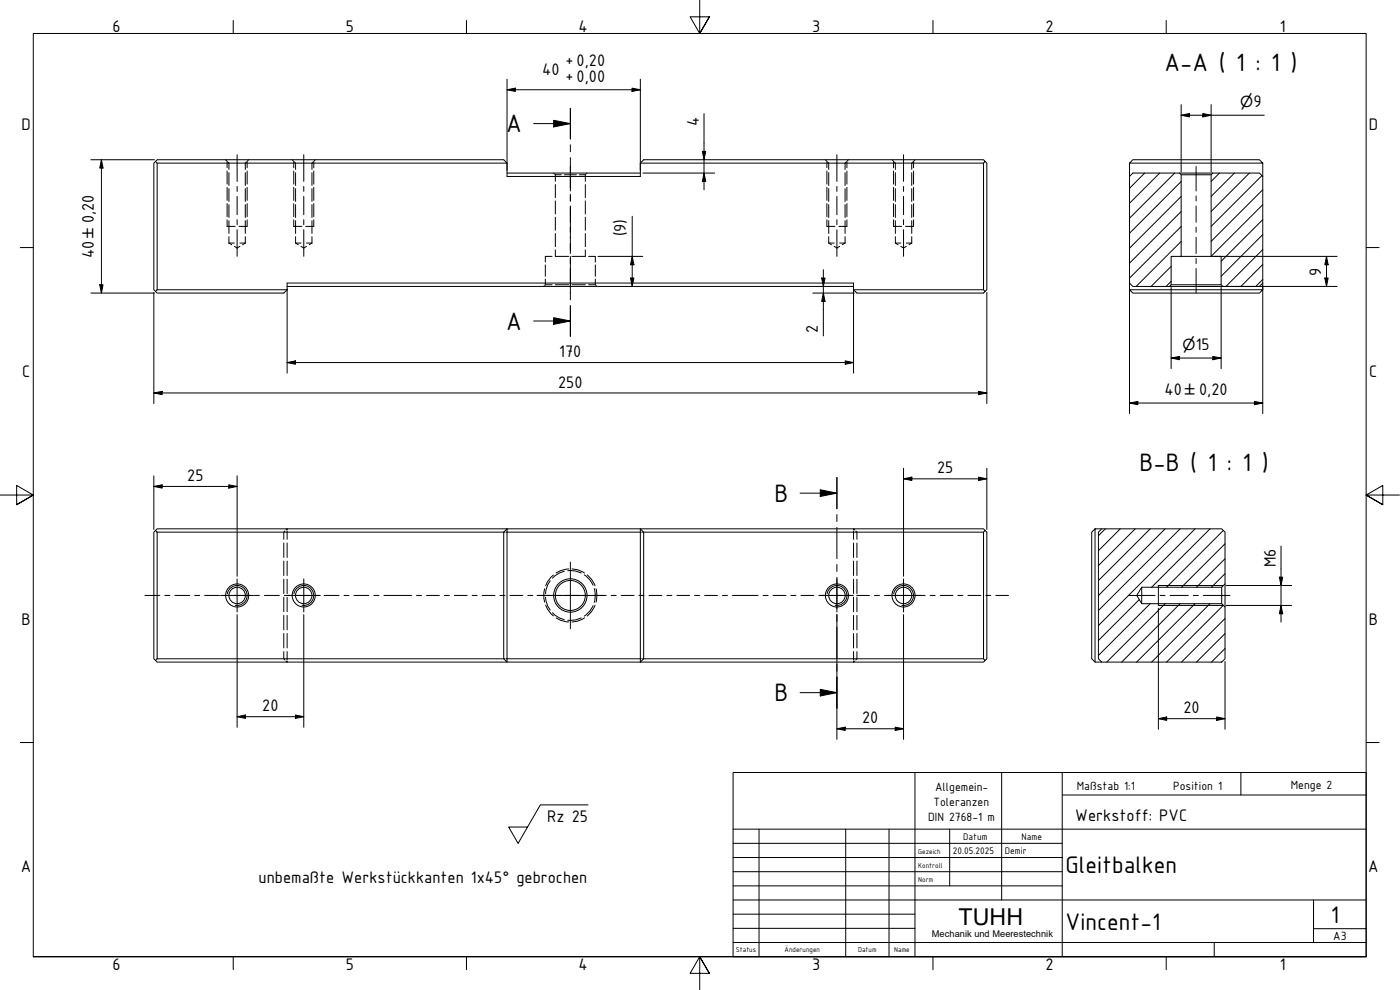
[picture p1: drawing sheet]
<svg xmlns="http://www.w3.org/2000/svg" width="420mm" height="297mm" viewBox="0 0 420 297" stroke-linecap="round" stroke-linejoin="round" font-family="sans-serif">
<!-- layer: Schraffur (ISO) -->
<g fill="none" stroke="#000" stroke-width=".3">
<path d="M343.5 51.9l-4.5 4.6M348 51.9l-9 9.1M352.5 51.9l-13.5 13.6M354.5 59l-15.5 15.5M354.5 54.5l-15.5 15.5M366 51.9l-2.5 2.5M370.5 51.9l-7 7M375 51.9l-11.5 11.5M378.7 52.7l-15.2 15.2M379 56.9l-15.5 15.5M351.5 79.9l-6 6M354.5 76.9h.1"/>
<path d="M354.5 72.4l-13.5 13.5M354.5 68l-15.5 15.4M354.5 63.5l-15.5 15.5M379 79.4l-6.6 6.5M379 74.9l-11.1 11M379 70.4l-12.5 12.5M379 65.9l-12.5 12.5M379 61.4l-15.5 15.5M351.5 84.4l-1.6 1.5M379 83.8l-2.1 2.1M331.7 158.7l-2.1 2M336.2 158.7l-6.6 6.5"/>
<path d="M340.7 158.7l-11.1 11M345.2 158.7l-15.6 15.5M349.7 158.7l-20.1 20M354.2 158.7l-24.6 24.5M358.7 158.7l-29.1 29M363.2 158.7l-17.6 17.5M367.1 159.2l-17 17M341.9 179.9l-12.3 12.3M367.6 172.1l-4 4.1M367.6 167.6l-8.5 8.6M367.6 163.2l-13 13M345.2 181.1l-15.6 15.6"/>
<path d="M349.7 181.1l-17.6 17.6M354.2 181.1l-17.6 17.6M358.6 181.1l-17.5 17.6M363.1 181.1l-17.5 17.6M367.1 181.6l-17 17.1M367.6 194.6l-4 4.1M367.6 190.1l-8.5 8.6M367.6 185.6l-13 13.1"/>
</g>
<!-- layer: Verdeckt (ISO) -->
<g fill="none" stroke="#000" stroke-width=".3">
<path d="M67.7 47.9l.3 .4M68.2 48.4v1.9M68.2 51.3v3.9M68.2 56.2v3.9M68.4 48.6l.3 .3v1.9M68.7 51.8v3.9M68.7 56.6v3.9M73.6 51.8v3.9M73.6 56.6v3.9M74 48.6l-.4 .3v1.9M74.2 48.4v1.9M74.2 51.3v3.9"/>
<path d="M74.2 56.2v3.9M74.6 47.9l-.3 .4M87.7 47.9l.3 .4M88.2 48.4v1.9M88.2 51.3v3.9M88.2 56.2v3.9M88.4 48.6l.3 .3v1.9M88.7 51.8v3.9M88.7 56.6v3.9M93.6 51.8v3.9M93.6 56.6v3.9M94 48.6l-.4 .3v1.9"/>
<path d="M94.2 48.4v1.9M94.2 51.3v3.9M94.2 56.2v3.9M94.6 47.9l-.3 .4M166.2 51.9l.1 .2M166.5 52.3l.2 .1M166.7 52.4v2M166.7 55.4v3.9M166.7 52.4h1.8M169.4 52.4h3.6M173.9 52.4h1.8M175.7 52.4v2"/>
<path d="M175.7 55.4v3.9M175.8 52.3l-.1 .1M176.2 51.9l-.2 .2M247.7 47.9l.3 .4M248.2 48.4v1.9M248.2 51.3v3.9M248.2 56.2v3.9M248.4 48.6l.3 .3v1.9M248.7 51.8v3.9M248.7 56.6v3.9M253.6 51.8v3.9M253.6 56.6v3.9"/>
<path d="M254 48.6l-.4 .3v1.9M254.2 48.4v1.9M254.2 51.3v3.9M254.2 56.2v3.9M254.6 47.9l-.3 .4M267.7 47.9l.3 .4M268.2 48.4v1.9M268.2 51.3v3.9M268.2 56.2v3.9M268.4 48.6l.3 .3v1.9M268.7 51.8v3.9M268.7 56.6v3.9"/>
<path d="M273.6 51.8v3.9M273.6 56.6v3.9M274 48.6l-.4 .3v1.9M274.2 48.4v1.9M274.2 51.3v3.9M274.2 56.2v3.9M274.6 47.9l-.3 .4M68.2 66v1.9h2.4M68.2 61.1v3.9M68.7 72.9h1.6M68.7 61.4v3.9M68.7 66.2v3.8"/>
<path d="M68.7 71v1.9M68.7 72.9l.8 .5M70.3 73.9l.9 .5 .8-.5M72 72.9h1.6M73.6 61.4v3.9M73.6 66.2v3.8M73.6 71v1.9M73.6 72.9l-.8 .5M74.2 66v1.9h-2.4M74.2 61.1v3.9M88.2 66v1.9h2.4M88.2 61.1v3.9"/>
<path d="M88.7 72.9h1.6M88.7 61.4v3.9M88.7 66.2v3.8M88.7 71v1.9M88.7 72.9l.8 .5M90.3 73.9l.9 .5 .8-.5M92 72.9h1.6M93.6 61.4v3.9M93.6 66.2v3.8M93.6 71v1.9M93.6 72.9l-.8 .5M94.2 66v1.9h-2.4"/>
<path d="M94.2 61.1v3.9M163.7 79.5v3.4M165.7 76.9h-2v1.7M166.7 75v1.9h4M166.7 60.3v3.9M166.7 65.2v3.9M166.7 70.1v3.9M175.7 75v1.9h-4M175.7 60.3v3.9M175.7 65.2v3.9M175.7 70.1v3.9M176.7 76.9h2v1.7"/>
<path d="M178.7 79.5v3.4M248.2 66v1.9h2.4M248.2 61.1v3.9M248.7 72.9h1.6M248.7 61.4v3.9M248.7 66.2v3.8M248.7 71v1.9M248.7 72.9l.8 .5M250.3 73.9l.9 .5 .8-.5M252 72.9h1.6M253.6 61.4v3.9M253.6 66.2v3.8"/>
<path d="M253.6 71v1.9M253.6 72.9l-.8 .5M254.2 66v1.9h-2.4M254.2 61.1v3.9M268.2 61.1v3.9M268.2 66v1.9h2.4M268.7 72.9h1.6M268.7 61.4v3.9M268.7 66.2v3.8M268.7 71v1.9M268.7 72.9l.8 .5M270.3 73.9l.9 .5 .8-.5"/>
<path d="M272 72.9h1.6M273.6 61.4v3.9M273.6 66.2v3.8M273.6 71v1.9M273.6 72.9l-.8 .5M274.2 61.1v3.9M274.2 66v1.9h-2.4M163.3 85.8l-.1 .1M163.7 85.4h2M163.7 85.4l-.2 .2M163.7 83.7v1.7M166.7 85.4h4"/>
<path d="M171.7 85.4h4M176.7 85.4h2l.1 .2M178.7 83.7v1.7M179 85.8l.2 .1M85.5 159.3l-.3 .4v2.1M85.8 159l.4-.3v.3M86.2 159.3v2.5M151.2 159.7h.3M151.8 159.7h.4M192.2 159.7h.3M192.8 159.7h.4M256.2 159v-.3l.3 .3"/>
<path d="M256.2 159.3v2.5M256.8 159.3l.4 .4v2.1M85.2 162.9v4.4M85.2 168.3v4.4M85.2 173.8v4.3M85.2 179.2v4.3M86.2 162.9v4.4M86.2 168.3v4.4M86.2 173.8v4.3M86.2 179.2v4.3M163.4 176.7l-.2 1.1 .2 2.8M163.7 179.2l.2 1.1 .5 1.6 .7 1.2"/>
<path d="M165.1 174.3l-.7 1.1-.5 1.6-.2 1.1M166.1 172.5l-1.8 2-.5 1.2M169.4 171.4l-1.5 .5-2.1 1.6M170.4 171.2a7.1 7.1 0 0 1 4.1 .7M170.7 170.7l-2.5 .5-1.3 .7M171.7 170.7l1.6 .2 2.1 1M175.3 172.5a6.8 6.8 0 0 1 2.7 3.1M176.3 172.5a7.4 7.4 0 0 1 2.3 3.2M178.4 176.6a6.9 6.9 0 0 1 0 4.1M178.9 176.7a7.3 7.3 0 0 1 0 3.9M256.2 162.9v4.4M256.2 168.3v4.4"/>
<path d="M256.2 173.8v4.3M256.2 179.2v4.3M257.2 162.9v4.4M257.2 168.3v4.4M257.2 173.8v4.3M257.2 179.2v4.3M85.2 195.5v2.2l.3 .3M85.2 184.6v4.4M85.2 190.1v4.3M85.8 198.3l.4 .4v-.4M86.2 184.6v4.4M86.2 190.1v4.3"/>
<path d="M86.2 195.5v2.5M151.2 197.7h.3M151.8 197.7h.4M163.8 181.6l.5 1.2 1.8 2M165.8 183.8l2.1 1.6 1.5 .5M166.9 185.4l1.3 .7 2.5 .5M174.5 185.4a7.1 7.1 0 0 1-4.1 .7M175.4 185.4l-2.1 1-1.6 .2M178 181.7a6.8 6.8 0 0 1-2.7 3.2M178.6 181.6a7.4 7.4 0 0 1-2.3 3.2M192.2 197.7h.3M192.8 197.7h.4"/>
<path d="M256.2 198.3v.4l.3-.4M256.2 184.6v4.4M256.2 190.1v4.3M256.2 195.5v2.5M257.2 195.5v2.2l-.4 .3M257.2 184.6v4.4M257.2 190.1v4.3"/>
</g>
<!-- layer: Sichtbar (ISO) -->
<g fill="none" stroke="#000" stroke-width=".3">
<path d="M46.7 48.4l.5-.5h104l1 1M46.7 48.4l.5 .5h105M46.7 48.4l-.5 .5v38l.5 .5M47.2 48.9v38M152.2 51.9h40M152.2 48.9v4h40v-4M193.2 47.9h102l.5 .5-.5 .5h-103zM295.2 48.9v38M295.7 48.4l.5 .5v38l-.5 .5M339 48.9v4M340 51.9h14l.5 .5v24.5h-3v8.5l-.5 .5h-11l-1-1v-32zM340 47.9h38l1 1h-40z"/>
<path d="M354 51.9h10M354.5 52.4h9M363.5 52.4l.5-.5h14l1 1v32l-1 1h-11l-.5-.5v-8.5h-3zM379 48.9v4M354.5 76.9h9M47.2 86.9l-.5 .5M47.2 86.9h39M86.2 86.9l-1 1h-38l-.5-.5M86.2 86.9v-2h170v2M86.2 85.9h170M256.2 86.9l1 1h38l.5-.5-.5-.5M256.2 86.9h39"/>
<path d="M339 86.9h40l-1 1h-38zM339 84.9v2M351 85.9h16M351.5 85.4h15M379 84.9v2M46.7 159.2l-.5 .5v38l.5 .5M47.2 159.7v38M47.2 159.7h104M151.2 159.7l1-1v40l-1-1zM152.2 158.7h-105l-.5 .5 .5 .5M152.2 158.7h143l.5 .5-.5 .5h-102M152.2 159.7h40"/>
<path d="M192.2 158.7l1 1v38l-1 1zM295.2 159.7v38M295.7 159.2l.5 .5v38l-.5 .5M328.6 158.7v40l-1-1v-38l1-1h2M329.6 159.7l1-1h36l1 1v15.5l-1 1h-24l-1.4 2.5 1.4 2.4h24l1 1v15.6l-1 1h-36l-1-1zM342.6 176.2v4.9M347.6 175.7v6M366.6 176.2v4.9M367.6 175.2v6.9M47.2 197.7h104M47.2 197.7l-.5 .5M152.2 197.7h40"/>
<path d="M193.2 197.7h102l.5 .5-.5 .5h-248l-.5-.5M328.6 198.7h2"/>
<circle cx="71.2" cy="178.7" r="3.5"/>
<circle cx="71.2" cy="178.7" r="2.47"/>
<circle cx="91.2" cy="178.7" r="3.5"/>
<circle cx="91.2" cy="178.7" r="2.47"/>
<circle cx="171.2" cy="178.7" r="5"/>
<circle cx="171.2" cy="178.7" r="4.5"/>
<circle cx="251.2" cy="178.7" r="3.5"/>
<circle cx="251.2" cy="178.7" r="2.47"/>
<circle cx="271.2" cy="178.7" r="3.5"/>
<circle cx="271.2" cy="178.7" r="2.47"/>
</g>
<!-- layer: Sichtbar schmal (ISO) -->
<path d="M68.2 178.1a3 3 0 0 1 3.5-2.4 3 3 0 0 1 2.4 3.5 3 3 0 0 1-3.4 2.4M88.2 178.1a3 3 0 0 1 3.5-2.4 3 3 0 0 1 2.4 3.5 3 3 0 0 1-3.5 2.4M248.2 178.1a3 3 0 0 1 3.5-2.4 3 3 0 0 1 2.4 3.5 3 3 0 0 1-3.4 2.4M268.2 178.1a3 3 0 0 1 3.5-2.4 3 3 0 0 1 2.4 3.5 3 3 0 0 1-3.5 2.4M347.6 175.7h19.6M347.6 181.7h19.6" fill="none" stroke="#000" stroke-width=".3"/>
<!-- layer: Schnittlinie (ISO) -->
<g fill="none" stroke="#000" stroke-width=".3">
<path d="M160.1 37.1h11.1M166.2 36.1l5 1-5 1zM171.2 32.5v9.2M171.2 43.4v2.1M171.2 47.3v9.2M171.2 58.3v2.1M171.2 62.1v9.2M171.2 73.1v2M171.2 76.9v9.2M160.1 96.3h11.1M166.2 95.3l5 1-5 1zM171.2 87.9v2.1"/>
<path d="M171.2 91.7v9.2M240.1 148h11.1M246.2 146.9l5 1.1-5 1zM251.2 143.3v9.3M251.2 154.4v2.1M251.2 158.2v9.4M251.2 169.4v2.1M251.2 173.2v9.4M251.2 184.3v2.1M251.2 188.2v9.3M251.2 199.3v2.1M240.1 207.8h11.1"/>
<path d="M246.2 206.8l5 1-5 1zM251.2 203.1v9.4"/>
</g>
<path d="M166.2 36.1l5 1-5 1zM166.2 95.3l5 1-5 1zM246.2 146.9l5 1.1-5 1zM246.2 206.8l5 1-5 1z" fill="#000"/>
<!-- layer: Rahmen (ISO) -->
<g fill="none" stroke="#000" stroke-width=".3">
<path d="M70 6.1v3.9M140 6.1v3.9M210 0v10l-2.9-5h5.8l-2.9 5 2.9-5M280 6.1v3.9M350 6.1v3.9M6.1 74.3h3.9M410 74.3h3.9M0 148.5h10l-5-2.8v5.7l5-2.9-5 2.9M420 148.5h-10l5-2.8v5.7l-5-2.9 5 2.9M6.1 222.8h3.9M410 222.8h3.9M10 287v-277h400v277h-400h400"/>
<path d="M70 287v3.9M140 287v3.9M212.9 292l-2.9-5 2.9 5h-5.8l2.9-5v10M280 287v3.9M350 287v3.9"/>
</g>
<!-- layer: Titel (ISO) -->
<g fill="none" stroke="#000" stroke-width=".3">
<path d="M220 231.8h190v55.2h-190zM274.6 231.8v55.2M300.6 231.8v38.2M318.8 238.5h91.2M318.8 231.8v55.2M372.4 231.8v6.7M220 253h98.8M220 257.3h98.8M220 248.8h190M227.8 248.8v38.2M253.8 248.8v38.2M266.8 248.8v38.2"/>
<path d="M285 248.8v17M220 261.5h98.8M220 265.8h98.8M220 270h190M220 274.3h54.6M220 278.5h54.6M394.2 278.6h15.8M394.2 270v12.8M220 282.8h190M364.4 282.8v4.2"/>
</g>
<!-- layer: Mittellinie (ISO) -->
<g fill="none" stroke="#000" stroke-width=".3">
<path d="M71.2 46.4v8M71.2 55.9v1.5M71.2 58.9v5.5M91.2 46.4v8M91.2 55.9v1.5M91.2 58.9v5.5M171.2 49.9v7.4M171.2 58.8v1.5M251.2 46.4v8M251.2 55.9v1.5M251.2 58.9v5.5M271.2 46.4v8"/>
<path d="M271.2 55.9v1.5M271.2 58.9v5.5M359 49.9v7.4M359 58.8v1.5M71.2 65.9v1.5M71.2 68.9v8M91.2 65.9v1.5M91.2 68.9v8M171.2 61.8v4.9M171.2 68.2v1.5M171.2 71.2v4.9M171.2 77.6v1.5"/>
<path d="M251.2 65.9v1.5M251.2 68.9v8M271.2 65.9v1.5M271.2 68.9v8M359 61.8v4.9M359 68.2v1.5M359 71.2v4.9M359 77.6v1.5M171.2 80.6v7.3M359 80.6v7.3M43.5 178.7h4.5M49.5 178.7h1.5"/>
<path d="M52.5 178.7h4.4M58.4 178.7h1.5M61.4 178.7h4.5M67.4 178.7h1.5M70.4 178.7h4.4M76.3 178.7h1.6M79.4 178.7h4.4M85.3 178.7h1.5M88.3 178.7h4.5M94.3 178.7h1.5M97.3 178.7h4.4M103.2 178.7h1.5"/>
<path d="M106.2 178.7h4.5M112.2 178.7h1.5M115.2 178.7h8.3M125 178.7h1.5M128 178.7h3.8M133.3 178.7h1.6M136.4 178.7h3.8M141.7 178.7h1.5M144.7 178.7h3.8M150.1 178.7h1.5M153.1 178.7h3.8M158.4 178.7h1.5"/>
<path d="M161.4 178.7h3.8M166.8 178.7h1.4M169.7 178.7h3.9M175.1 178.7h1.5M178.1 178.7h3.8M183.4 178.7h1.5M186.4 178.7h3.9M191.8 178.7h1.5M194.8 178.7h3.8M200.1 178.7h1.5M203.1 178.7h3.9M208.5 178.7h1.5"/>
<path d="M211.5 178.7h3.8M216.8 178.7h1.5M219.8 178.7h7.7M229 178.7h1.5M232 178.7h3.9M237.4 178.7h1.5M240.4 178.7h3.8M245.7 178.7h1.5M248.7 178.7h3.9M254.1 178.7h1.5M257.1 178.7h3.8M262.4 178.7h1.5"/>
<path d="M265.4 178.7h3.9M270.8 178.7h1.5M273.8 178.7h3.8M279.1 178.7h1.5M282.2 178.7h3.8M287.5 178.7h1.5M290.5 178.7h3.8M295.8 178.7h1.5M298.9 178.7h3.8M338.7 178.7h7.9M348.1 178.7h1.6M351.2 178.7h5.4"/>
<path d="M358.1 178.7h1.5M361.1 178.7h8"/>
</g>
<g fill="none" stroke="#000" stroke-width=".3">
<path d="M152.2 26.9l2.5-.5v1zM152.2 26.9h40M152.2 23.8v27.3M189.7 26.4l2.5 .5-2.5 .5zM192.2 23.8v27.3M211.3 34.1v22.8M354.5 34.6l2.5-.5v1zM354.5 34.6h24.9M354.5 31.4v20.2M361 34.1l2.5 .5-2.5 .5zM363.5 31.4v20.2M27.3 47.9h19.1"/>
<path d="M30.4 47.9l.5 2.5h-1zM30.4 47.9v40M193 51.9h21.5M210.8 45.4h1l-.5 2.5zM211.3 51.9l.5 2.5h-1zM179.5 76.9h13.4M189.7 76.9l.5 2.5h-1zM189.7 64.9v21M364.3 76.9h37M398.1 76.9l.5 2.5h-1zM398.1 76.9v9M27.3 87.9h19.1"/>
<path d="M29.9 85.4h1l-.5 2.5zM46.2 87.7v33.4M86.2 86.7v25.3M189.2 83.4h1l-.5 2.5zM243.9 87.9h12.5M246.6 83.4h1l-.5 2.5zM247.1 87.9l.5 2.5h-1zM247.1 80.9v19.9M256.2 86.7v25.3M296.2 87.7v33.4M339 85.7v38.4M351.5 86.2v24.4"/>
<path d="M359.8 85.9h41.5M366.5 86.2v24.4M379 85.7v38.4M397.6 83.4h1l-.5 2.5zM46.2 117.9l2.5-.5v1zM46.2 117.9h250M86.2 108.8l2.5-.5v1zM86.2 108.8h170M253.7 108.3l2.5 .5-2.5 .5zM293.7 117.4l2.5 .5-2.5 .5zM351.5 107.4l2.5-.5v1zM351.5 107.4h15"/>
<path d="M364 106.9l2.5 .5-2.5 .5zM339 120.9l2.5-.5v1zM339 120.9h40M376.5 120.4l2.5 .5-2.5 .5zM46.2 146l2.5-.5v1zM46.2 142.8v16.1M46.2 146h25M68.7 145.5l2.5 .5-2.5 .5zM71.2 142.8v30.1M271.2 143.7l2.5-.5v1zM271.2 140.5v32.4M271.2 143.7h25"/>
<path d="M293.7 143.2l2.5 .5-2.5 .5zM296.2 140.5v18.4M368 175.7h19.6M384 173.2h1l-.5 2.5zM384.5 163.9v22.8M71.2 184.4v33.8M91.2 184.4v33.8M251.2 184.4v37.4M271.2 184.4v37.4M347.6 182.5v36.3M367.6 198.5v20.3M368 181.7h19.6"/>
<path d="M384.5 181.7l.5 2.5h-1zM71.2 215l2.5-.5v1zM71.2 215h20M88.7 214.5l2.5 .5-2.5 .5zM251.2 218.7l2.5-.5v1zM251.2 218.7h20M268.7 218.2l2.5 .5-2.5 .5zM347.6 215.6l2.5-.5v1zM347.6 215.6h20M365.1 215.1l2.5 .5-2.5 .5z"/>
</g>
<g fill="#000">
<path d="M152.2 26.9l2.5-.5v1zM189.7 26.4l2.5 .5-2.5 .5zM354.5 34.6l2.5-.5v1zM361 34.1l2.5 .5-2.5 .5zM30.4 47.9l.5 2.5h-1zM210.8 45.4h1l-.5 2.5zM211.3 51.9l.5 2.5h-1zM189.7 76.9l.5 2.5h-1zM398.1 76.9l.5 2.5h-1zM29.9 85.4h1l-.5 2.5zM189.2 83.4h1l-.5 2.5zM246.6 83.4h1l-.5 2.5z"/>
<path d="M247.1 87.9l.5 2.5h-1zM397.6 83.4h1l-.5 2.5zM46.2 117.9l2.5-.5v1zM86.2 108.8l2.5-.5v1zM253.7 108.3l2.5 .5-2.5 .5zM293.7 117.4l2.5 .5-2.5 .5zM351.5 107.4l2.5-.5v1zM364 106.9l2.5 .5-2.5 .5zM339 120.9l2.5-.5v1zM376.5 120.4l2.5 .5-2.5 .5zM46.2 146l2.5-.5v1zM68.7 145.5l2.5 .5-2.5 .5z"/>
<path d="M271.2 143.7l2.5-.5v1zM293.7 143.2l2.5 .5-2.5 .5zM384 173.2h1l-.5 2.5zM384.5 181.7l.5 2.5h-1zM71.2 215l2.5-.5v1zM88.7 214.5l2.5 .5-2.5 .5zM251.2 218.7l2.5-.5v1zM268.7 218.2l2.5 .5-2.5 .5zM347.6 215.6l2.5-.5v1zM365.1 215.1l2.5 .5-2.5 .5z"/>
</g>
<!-- layer: Mittelpunktmarkierung (ISO) -->
<path d="M66.2 178.7h9.9M71.2 173.7v9.9M86.2 178.7h9.9M91.2 173.7v9.9M161.2 178.7h20M171.2 168.7v20M246.2 178.7h9.9M251.2 173.7v9.9M266.2 178.7h9.9M271.2 173.7v9.9" fill="none" stroke="#000" stroke-width=".3"/>
<!-- layer: Symbol (ISO) -->
<path d="M176.5 241.5h-14.3l-6.7 11.6-2.8-5h5.6" fill="none" stroke="#000" stroke-width=".3"/>
<g font-size="8.1">
<text x="349.5" y="21.4">A-A ( 1 : 1 )</text>
<text x="151.9" y="39.7">A</text>
<text x="151.9" y="98.9">A</text>
<text x="342" y="141.3">B-B ( 1 : 1 )</text>
<text x="232.4" y="150.6">B</text>
<text x="232.4" y="210.4">B</text>
</g>
<g font-size="7.7">
<text x="319.8" y="261.9">Gleitbalken</text>
<text x="319.8" y="278.9">Vincent-1</text>
<text x="399.4" y="276.8">1</text>
</g>
<text font-size="7" x="287.7" y="277.4">TUHH</text>
<g font-size="5.4">
<text x="33.8" y="9.6">6</text>
<text x="103.8" y="9.6">5</text>
<text x="173.6" y="9.6">4</text>
<text x="243.8" y="9.6">3</text>
<text x="313.8" y="9.6">2</text>
<text x="384.1" y="9.6">1</text>
<text x="162.7" y="22.6">40</text>
<text x="169.7" y="19.6">+0,20</text>
<text x="169.7" y="24.3">+0,00</text>
<text x="376.2" y="32.1">9</text>
<text x="6.5" y="38.9">D</text>
<text x="209.7" y="37.7" transform="rotate(-90 209.7 37.7)">4</text>
<text x="410.8" y="38.9">D</text>
<text x="28.1" y="67" transform="rotate(-90 28.1 67)">0,20</text>
<text x="187.8" y="70.9" transform="rotate(-90 187.8 70.9)">(9)</text>
<text x="28.1" y="77.4" transform="rotate(-90 28.1 77.4)">40</text>
<text x="396.5" y="82.7" transform="rotate(-90 396.5 82.7)">9</text>
<text x="245.5" y="100" transform="rotate(-90 245.5 100)">2</text>
<text x="167.9" y="107.2">170</text>
<text x="358.8" y="105">15</text>
<text x="6.6" y="113.2">C</text>
<text x="410.9" y="113.2">C</text>
<text x="167.5" y="116.3">250</text>
<text x="349.5" y="118.6">40</text>
<text x="359.9" y="118.6">0,20</text>
<text x="281.2" y="142.1">25</text>
<text x="56.2" y="144.4">25</text>
<text x="382.9" y="170.3" transform="rotate(-90 382.9 170.3)">M6</text>
<text x="6.5" y="187.4">B</text>
<text x="410.8" y="187.4">B</text>
<text x="78.7" y="213.4">20</text>
<text x="355.2" y="214">20</text>
<text x="258.7" y="217.1">20</text>
<text x="164.2" y="246.6">Rz 25</text>
<text x="322.7" y="246.3">Werkstoff: PVC</text>
<text x="6.3" y="261.7">A</text>
<text x="410.6" y="261.7">A</text>
<text x="77.6" y="264.9">unbemaßte Werkstückkanten 1x45° gebrochen</text>
<text x="33.8" y="290.9">6</text>
<text x="103.8" y="290.9">5</text>
<text x="173.6" y="290.9">4</text>
<text x="243.8" y="290.9">3</text>
<text x="313.8" y="290.9">2</text>
<text x="384.1" y="290.9">1</text>
</g>
<g font-size="4.6">
<text x="372.2" y="32.1">⌀</text>
<text x="28.1" y="71.3" transform="rotate(-90 28.1 71.3)">±</text>
<text x="354.9" y="105">⌀</text>
<text x="355.6" y="118.6">±</text>
</g>
<g font-size="3.9">
<text x="280.6" y="237.3">Allgemein-</text>
<text x="323.1" y="237">Maßstab 1:1</text>
<text x="352" y="237.1">Position 1</text>
<text x="387.3" y="236.7">Menge 2</text>
<text x="280.1" y="241.9">Toleranzen</text>
<text x="278.6" y="246.5">DIN 2768-1 m</text>
<text x="400.1" y="282">A3</text>
</g>
<g font-size="3.1">
<text x="286" y="256.3">20.05.2025</text>
<text x="289.1" y="252">Datum</text>
<text x="301.6" y="256.3">Demir</text>
<text x="306.6" y="252">Name</text>
</g>
<text font-size="2.8" x="279.7" y="281.3">Mechanik und Meerestechnik</text>
<g font-size="2.3">
<text x="275.6" y="256.3">Gezeich</text>
<text x="275.6" y="260.5">Kontroll</text>
<text x="275.6" y="264.8">Norm</text>
<text x="220.8" y="285.7">Status</text>
<text x="235.5" y="285.7">Änderungen</text>
<text x="257.5" y="285.7">Datum</text>
<text x="268.4" y="285.7">Name</text>
</g>
</svg>
